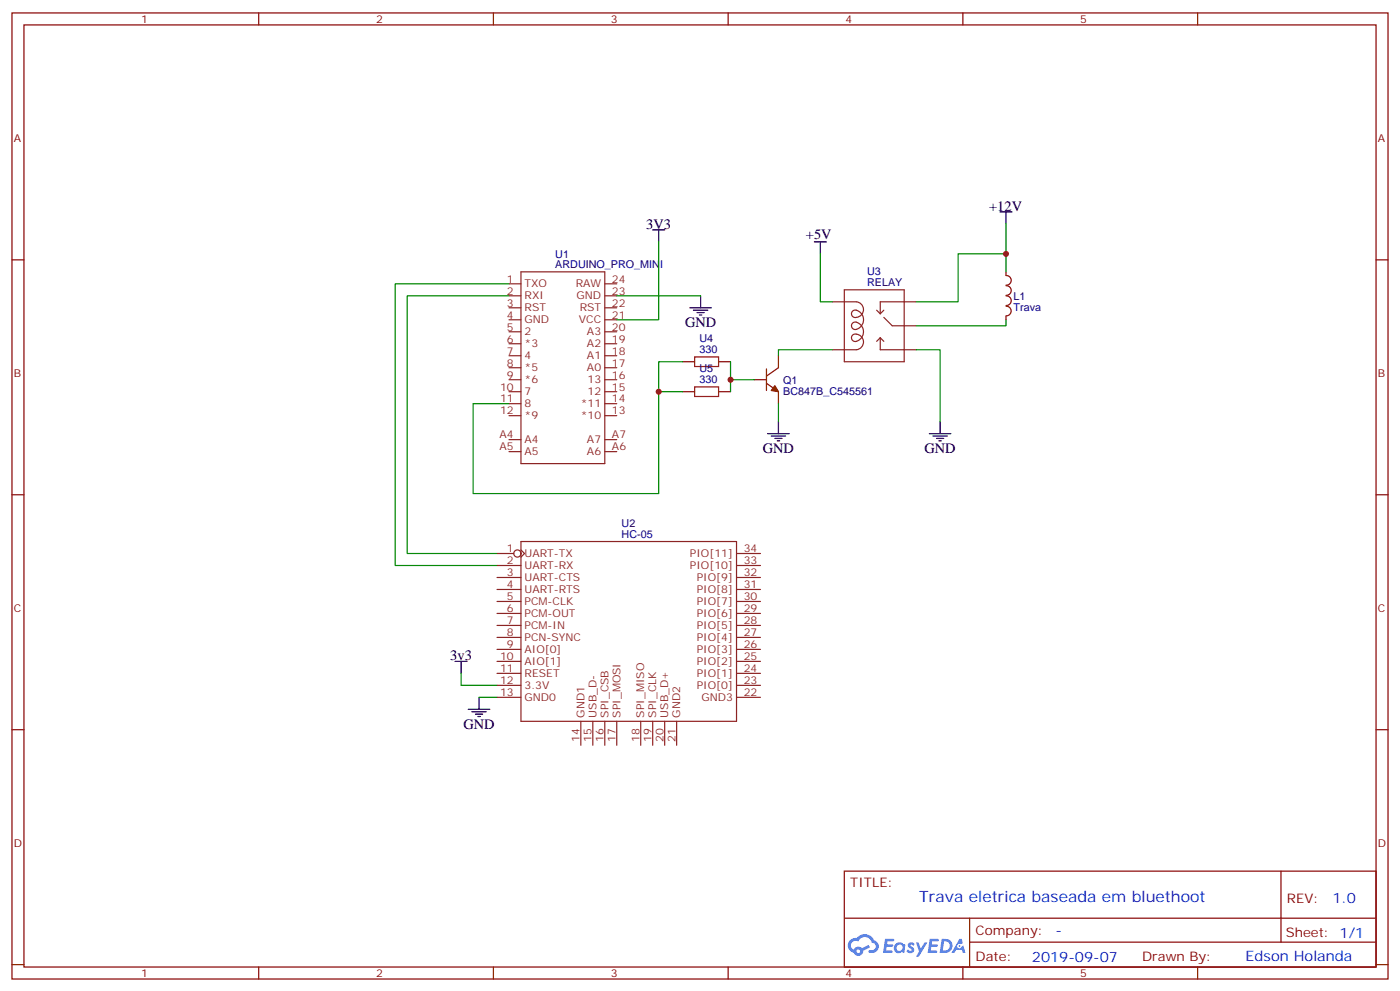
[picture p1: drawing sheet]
<svg xmlns="http://www.w3.org/2000/svg" width="412mm" height="292mm" viewBox="0 0 412 292" stroke-linecap="round" stroke-linejoin="round" font-family="sans-serif">
<g fill="none" stroke="#870000" stroke-width=".35">
<path d="M3.5 3.8h405.4v284.3h-405.4zM7.1 7.3h398.2v277.3h-398.2zM76.2 3.8v3.5M145.3 3.8v3.5M214.5 3.8v3.5M283.6 3.8v3.5M352.8 3.8v3.5M3.5 76.5h3.6M405.3 76.5h3.6M3.5 145.6h3.6M405.3 145.6h3.6M3.5 214.8h3.6"/>
<path d="M405.3 214.8h3.6M248.7 256.4h156.6v28.2h-156.6zM377.3 256.4v20.9M248.7 270.2h156.5M285.6 277.3h119.6M285.6 270.2v14.2M3.5 283.9h3.6M76.2 284.6v3.5M145.3 284.6v3.5M214.5 284.6v3.5M283.6 284.6v3.5M352.8 284.6v3.5"/>
<path d="M405.3 283.9h3.6"/>
</g>
<g fill="#5487ff">
<path d="M267.7 277.6a1.22 1.22 0 0 1 1.7 .2l-.4 .6a.47 .47 0 0 0-.3-.4 .47 .47 0 0 0-.5 .2l.1 .2a1.14 1.14 0 0 1 .8 1.8 1.14 1.14 0 0 1-1.9 0l-.2-.2 .5-.6 .7 .5a.29 .29 0 0 0 .3-.3 .29 .29 0 0 0-.2-.3 1.04 1.04 0 0 1-.6-1.7z"/>
<path d="M260.7 276.3h2.4l.3 .2-.2 .5-1.8 .1-.1 .8h1.5l.3 .4-.3 .4h-1.6l-.2 1.1h1.7l.2 .3-.2 .3-2.6 .1z"/>
<path d="M273.8 276.3h2.4l.3 .2-.1 .5-1.8 .1-.2 .8h1.6l.3 .4-.4 .4h-1.6l-.1 1.1h1.7l.2 .3-.2 .3-2.6 .1z"/>
<path d="M282.6 276.3h.7l.3 1.3-.6 .3a.69 .69 0 0 0-1 .3 .69 .69 0 0 0 .4 .9 .69 .69 0 0 0 .9-.6l.5-.2 .6 2.2h-.8l-.2-.9h-1.8l-.5 .9h-.8z"/>
<path d="M269.8 277.4h.8l.6 1.8 1.1-1.8h.9l-2.6 4.2h-.8l.9-1.5z"/>
<path d="M277.4 276.3l-.6 4.2h1.3a2.11 2.11 0 0 0 2.5-2.1 2.11 2.11 0 0 0-2.5-2.1zM278.1 277.1a1.39 1.39 0 0 1 1.7 1.4 1.39 1.39 0 0 1-1.8 1.3h-.3z"/>
<path d="M263.7 277.9a1.54 1.54 0 0 0-.1 2.2 1.54 1.54 0 0 0 2.2 .1l.6 .3 .3-2.3-.2-.3h-.4a1.49 1.49 0 0 0-2.4 0zM264 278.9a.94 .94 0 0 1 1.8 0 .94 .94 0 0 1-1.8 0z"/>
<path d="M250.4 276.7a2.18 2.18 0 0 0 1.1 3.7 1.44 1.44 0 0 0 1.6 .9 1.44 1.44 0 0 0 1.2-1.4l2-1.1-.5-.7-1.9 1a1.47 1.47 0 0 0-2.4 .4 1.39 1.39 0 0 1-.7-1.9 1.39 1.39 0 0 1 2-.5 2.12 2.12 0 0 1 2.2-1.3 2.12 2.12 0 0 1 1.9 1.7 1.14 1.14 0 0 1 1.1 1.4 1.14 1.14 0 0 1-1.7 .7 .43 .43 0 0 0-.5 .4 .43 .43 0 0 0 .4 .5 1.98 1.98 0 0 0 2.5-1.2 1.98 1.98 0 0 0-1.2-2.6 3.1 3.1 0 0 0-5.3-.6l-.9 .1zM252.3 280a.55 .55 0 0 1 1.1 0 .55 .55 0 0 1-1.1 0z"/>
<circle cx="282.6" cy="278.4" r=".26"/>
</g>
<g fill="none" stroke="#8c2424" stroke-width=".35">
<path d="M149.9 97.6h3.6M149.9 94.1h3.6M149.9 87.1h3.6M149.9 83.5h3.6M149.9 90.6h3.6M153.5 80h24.7v56.5h-24.7zM178.2 97.6h3.5M178.2 94.1h3.5M178.2 87.1h3.5M178.2 83.5h3.5M178.2 90.6h3.5M245.2 88.8h7a2.29 2.29 0 0 1 2.1 2.8 2.29 2.29 0 0 1-3 1.7 1.14 1.14 0 0 1-.2-1.7 1.14 1.14 0 0 1 1.6-.1 2.86 2.86 0 0 1 1.6 3.1 2.86 2.86 0 0 1-2.7 2.3 1.13 1.13 0 0 1-.6-1.6 1.13 1.13 0 0 1 1.7-.3 2.87 2.87 0 0 1 1.6 3.2 2.87 2.87 0 0 1-2.7 2.3 1.1 1.1 0 0 1-.7-1.4 1.1 1.1 0 0 1 1.3-.7 2.3 2.3 0 0 1 2.2 2.2 2.3 2.3 0 0 1-2.2 2.3h-7"/>
<path d="M248.7 85.3h17.6v21.2h-17.6zM258.2 91.3l1.1 1.1M259.3 99.4v3.5h10.6M259.3 99.4l1 1.1M259.3 99.4l-1.1 1.1M260.3 93.4l2.5 2.5h7.1M260.3 91.3l-1 1.1M269.9 88.8h-10.6v3.6M149.9 101.2h3.6M149.9 104.7h3.6M149.9 108.2h3.6M149.9 111.8h3.6"/>
<path d="M149.9 115.3h3.6M149.9 118.8h3.6M178.2 101.2h3.5M178.2 104.7h3.5M178.2 108.2h3.5M178.2 111.8h3.5M178.2 115.3h3.5M178.2 118.8h3.5M149.9 122.3h3.6M149.9 129.4h3.6M149.9 132.9h3.6M178.2 122.3h3.5"/>
<path d="M178.2 129.4h3.5M178.2 132.9h3.5M153.5 159.4h63.5v52.9h-63.5zM146.4 162.9h4.9M146.4 166.4h7.1M146.4 170h7.1M146.4 173.5h7.1M146.4 177h7.1M153.5 161.9l1 1-1 1.1M217 162.9h7M217 166.4h7M217 170h7"/>
<path d="M217 173.5h7M217 177h7M146.4 180.6h7.1M146.4 184.1h7.1M146.4 187.6h7.1M146.4 191.1h7.1M146.4 194.7h7.1M146.4 198.2h7.1M217 180.6h7M217 184.1h7M217 187.6h7M217 191.1h7"/>
<path d="M217 194.7h7M217 198.2h7M146.4 201.7h7.1M146.4 205.2h7.1M171.1 212.3v7.1M174.6 212.3v7.1M178.2 212.3v7.1M181.7 212.3v7.1M188.7 212.3v7.1M192.3 212.3v7.1M195.8 212.3v7.1M199.3 212.3v7.1"/>
<path d="M217 201.7h7M217 205.2h7"/>
<circle cx="152.4" cy="162.9" r="1.06"/>
</g>
<g fill="none" stroke="#870000" stroke-width=".35">
<path d="M296.3 80l.1 1.1a1.41 1.41 0 0 1 1.5 1.4 1.41 1.41 0 0 1-1.5 1.4M296.3 93.1v1M296.4 84.1a1.41 1.41 0 0 1 1.5 1.4 1.41 1.41 0 0 1-1.5 1.4M296.4 87.1a1.41 1.41 0 0 1 1.5 1.4 1.41 1.41 0 0 1-1.5 1.4M296.4 90.1a1.41 1.41 0 0 1 1.5 1.4 1.41 1.41 0 0 1-1.5 1.4M201.1 106.5h3.5M201.1 115.3h3.5M211.7 106.5h3.5M211.7 115.3h3.5M222.2 111.8h3.6M225.8 112.8l3.5 2.5v3.5M225.8 108.6v6.3"/>
<path d="M229.3 104.7v3.5l-3.5 2.5"/>
</g>
<path d="M228.2 113.5l1.1 1.8-2.1-.4z" fill="#870000" stroke="#870000" stroke-width=".35"/>
<g fill="none" stroke="#000" stroke-width=".35">
<path d="M192.3 67.7h3.5M194 67.7v3.5M239.9 71.2h3.5M241.7 71.2v3.5M294.6 62.4h3.5M296.3 62.4v3.5M203.2 90.6h6.3M204.3 91.3h4.2M205.3 92h2.1M206 92.7h.7M206.4 87.1v3.5M226.1 127.6h6.4"/>
<path d="M227.2 128.3h4.2M228.2 129h2.2M229 129.8h.7M229.3 124.1v3.5M273.8 127.6h6.3M274.8 128.3h4.2M275.9 129h2.1M276.6 129.8h.7M276.9 124.1v3.5M134.1 194.7h3.5M135.8 194.7v3.5M137.9 208.8h6.4"/>
<path d="M139 209.5h4.2M140.1 210.2h2.1M140.8 210.9h.7M141.1 205.2v3.6"/>
</g>
<path d="M204.6 105.1h7.1v2.8h-7.1zM204.6 113.9h7.1v2.8h-7.1z" fill="none" stroke="#a10000" stroke-width=".35"/>
<g fill="none" stroke="#008700" stroke-width=".35">
<path d="M194 71.2v22.9h-12.3M241.7 74.7v14.1h3.5M296.3 74.7h-14.1v14.1h-12.3M296.3 65.9v14.1M149.9 83.5h-33.5v82.9h30M149.9 87.1h-30v75.8h26.5M181.7 87.1h24.7M296.3 94.1v1.8h-26.4M194 115.3h7.1M201.1 106.5h-7.1v38.8h-54.7v-26.5h10.6M215.2 106.5v5.3M222.2 111.8h-7v3.5"/>
<path d="M229.3 118.8v5.3M245.2 102.9h-15.9v1.8M269.9 102.9h7v21.2M135.8 198.2v3.5h10.6M141.1 205.2h5.3"/>
</g>
<g fill="#c00">
<circle cx="194" cy="115.3" r=".88"/>
<circle cx="215.2" cy="111.8" r=".88"/>
<circle cx="296.3" cy="74.7" r=".88"/>
</g>
<text font-size="4.6" fill="#00f" x="270.8" y="265.4">Trava eletrica baseada em bluethoot</text>
<g font-size="4.2">
<text x="291.4" y="62">+12V</text>
<text x="190.4" y="67.3">3V3</text>
<text x="237.4" y="70.5">+5V</text>
<text x="201.8" y="96.2">GND</text>
<text x="224.7" y="133.3">GND</text>
<text x="272.3" y="133.3">GND</text>
<text x="132.7" y="194.3">3v3</text>
<text x="136.5" y="214.4">GND</text>
</g>
<g font-size="4.2" fill="#00f">
<text x="392.5" y="265.7">1.0</text>
<text x="310.9" y="275.2">-</text>
<text x="304" y="283">2019-09-07</text>
<text x="366.9" y="282.9">Edson Holanda</text>
</g>
<g font-size="3.9" fill="#800">
<text x="250.5" y="261">TITLE:</text>
<text x="379.1" y="265.7">REV:</text>
<text x="287.4" y="275.2">Company:</text>
<text x="378.7" y="275.8">Sheet: 1/1</text>
<text x="287.4" y="282.9">Date:</text>
<text x="336.4" y="282.9">Drawn By:</text>
</g>
<g font-size="3.2" fill="#800">
<text x="41.6" y="6.8">1</text>
<text x="110.8" y="6.8">2</text>
<text x="179.9" y="6.8">3</text>
<text x="249.1" y="6.8">4</text>
<text x="318.2" y="6.8">5</text>
<text x="4.1" y="41.9">A</text>
<text x="405.9" y="41.9">A</text>
<text x="4.1" y="111.1">B</text>
<text x="405.9" y="111.1">B</text>
<text x="4.1" y="180.2">C</text>
<text x="405.9" y="180.2">C</text>
<text x="4.1" y="249.3">D</text>
<text x="405.9" y="249.3">D</text>
<text x="41.6" y="287.6">1</text>
<text x="110.8" y="287.6">2</text>
<text x="179.9" y="287.6">3</text>
<text x="249.1" y="287.6">4</text>
<text x="318.2" y="287.6">5</text>
</g>
<g font-size="3.2" fill="#000080">
<text x="163.6" y="75.9">U1</text>
<text x="163.6" y="78.8">ARDUINO_PRO_MINI</text>
<text x="255.4" y="81">U3</text>
<text x="255.4" y="84.2">RELAY</text>
<text x="298.6" y="88.2">L1</text>
<text x="298.6" y="91.4">Trava</text>
<text x="206" y="100.8">U4</text>
<text x="206" y="104">330</text>
<text x="206" y="112.8">330</text>
<text x="206" y="109.6">U5</text>
<text x="230.7" y="112.9">Q1</text>
<text x="230.7" y="116.1">BC847B_C545561</text>
<text x="183.1" y="155">U2</text>
<text x="183.1" y="158.2">HC-05</text>
</g>
<g font-size="3.2" fill="#8d2323">
<text x="149.3" y="83.2">1</text>
<text x="180.3" y="83.2">24</text>
<text x="149.3" y="86.7">2</text>
<text x="154.5" y="88.1">RXI</text>
<text x="154.5" y="84.6">TXO</text>
<text x="169.6" y="84.6">RAW</text>
<text x="169.8" y="88.1">GND</text>
<text x="180.3" y="86.7">23</text>
<text x="149.3" y="93.8">4</text>
<text x="149.3" y="90.2">3</text>
<text x="154.5" y="95.2">GND</text>
<text x="154.5" y="91.7">RST</text>
<text x="170.5" y="95.2">VCC</text>
<text x="170.8" y="91.7">RST</text>
<text x="180.3" y="90.2">22</text>
<text x="180.3" y="93.8">21</text>
<text x="149.3" y="97.3">5</text>
<text x="149.3" y="100.8">6</text>
<text x="154.5" y="98.7">2</text>
<text x="172.9" y="98.7">A3</text>
<text x="180.3" y="100.8">19</text>
<text x="180.3" y="97.3">20</text>
<text x="149.3" y="104.4">7</text>
<text x="149.3" y="107.9">8</text>
<text x="154.5" y="102.2">*3</text>
<text x="154.5" y="105.8">4</text>
<text x="172.9" y="105.8">A1</text>
<text x="172.9" y="102.2">A2</text>
<text x="180.3" y="107.9">17</text>
<text x="180.3" y="104.4">18</text>
<text x="149.3" y="111.4">9</text>
<text x="154.5" y="109.3">*5</text>
<text x="154.5" y="112.8">*6</text>
<text x="172.9" y="109.3">A0</text>
<text x="173.1" y="112.8">13</text>
<text x="180.3" y="111.4">16</text>
<text x="147.3" y="114.9">10</text>
<text x="147.3" y="118.5">11</text>
<text x="154.5" y="116.3">7</text>
<text x="154.5" y="119.9">8</text>
<text x="171" y="119.9">*11</text>
<text x="173.1" y="116.3">12</text>
<text x="180.3" y="118.5">14</text>
<text x="180.3" y="114.9">15</text>
<text x="147.3" y="122">12</text>
<text x="154.5" y="123.4">*9</text>
<text x="171" y="123.4">*10</text>
<text x="180.3" y="122">13</text>
<text x="147.2" y="129">A4</text>
<text x="154.5" y="130.5">A4</text>
<text x="172.9" y="130.5">A7</text>
<text x="180.3" y="129">A7</text>
<text x="147.2" y="132.6">A5</text>
<text x="154.5" y="134">A5</text>
<text x="172.9" y="134">A6</text>
<text x="180.3" y="132.6">A6</text>
<text x="149.3" y="162.6">1</text>
<text x="149.3" y="166.1">2</text>
<text x="154.5" y="164">UART-TX</text>
<text x="154.5" y="167.5">UART-RX</text>
<text x="203.2" y="167.5">PIO[10]</text>
<text x="203.2" y="164">PIO[11]</text>
<text x="219.1" y="166.1">33</text>
<text x="219.1" y="162.6">34</text>
<text x="149.3" y="169.6">3</text>
<text x="149.3" y="173.1">4</text>
<text x="154.5" y="171">UART-CTS</text>
<text x="205.3" y="171">PIO[9]</text>
<text x="219.1" y="173.1">31</text>
<text x="219.1" y="169.6">32</text>
<text x="149.3" y="176.7">5</text>
<text x="154.5" y="174.6">UART-RTS</text>
<text x="154.5" y="178.1">PCM-CLK</text>
<text x="205.3" y="178.1">PIO[7]</text>
<text x="205.3" y="174.6">PIO[8]</text>
<text x="219.1" y="176.7">30</text>
<text x="149.3" y="180.2">6</text>
<text x="149.3" y="183.7">7</text>
<text x="154.5" y="181.6">PCM-OUT</text>
<text x="154.5" y="185.1">PCM-IN</text>
<text x="205.3" y="185.1">PIO[5]</text>
<text x="205.3" y="181.6">PIO[6]</text>
<text x="219.1" y="183.7">28</text>
<text x="219.1" y="180.2">29</text>
<text x="149.3" y="187.3">8</text>
<text x="149.3" y="190.8">9</text>
<text x="154.5" y="188.7">PCN-SYNC</text>
<text x="205.3" y="188.7">PIO[4]</text>
<text x="219.1" y="190.8">26</text>
<text x="219.1" y="187.3">27</text>
<text x="147.3" y="194.3">10</text>
<text x="147.3" y="197.8">11</text>
<text x="154.5" y="192.2">AIO[0]</text>
<text x="154.5" y="195.7">AIO[1]</text>
<text x="205.3" y="195.7">PIO[2]</text>
<text x="205.3" y="192.2">PIO[3]</text>
<text x="219.1" y="197.8">24</text>
<text x="219.1" y="194.3">25</text>
<text x="147.3" y="201.4">12</text>
<text x="154.5" y="199.2">RESET</text>
<text x="154.5" y="202.8">3.3V</text>
<text x="205.3" y="202.8">PIO[0]</text>
<text x="205.3" y="199.2">PIO[1]</text>
<text x="219.1" y="201.4">23</text>
<text x="147.3" y="204.9">13</text>
<text x="154.5" y="206.3">GND0</text>
<text x="206.6" y="206.3">GND3</text>
<text x="219.1" y="204.9">22</text>
<text x="172.2" y="211.2" transform="rotate(-90 172.2 211.2)">GND1</text>
<text x="175.7" y="211.2" transform="rotate(-90 175.7 211.2)">USB_D-</text>
<text x="179.2" y="211.2" transform="rotate(-90 179.2 211.2)">SPI_CSB</text>
<text x="182.7" y="211.2" transform="rotate(-90 182.7 211.2)">SPI_MOSI</text>
<text x="189.8" y="211.2" transform="rotate(-90 189.8 211.2)">SPI_MISO</text>
<text x="193.3" y="211.2" transform="rotate(-90 193.3 211.2)">SPI_CLK</text>
<text x="196.8" y="211.2" transform="rotate(-90 196.8 211.2)">USB_D+</text>
<text x="200.4" y="211.2" transform="rotate(-90 200.4 211.2)">GND2</text>
<text x="170.7" y="218.5" transform="rotate(-90 170.7 218.5)">14</text>
<text x="174.3" y="218.5" transform="rotate(-90 174.3 218.5)">15</text>
<text x="177.8" y="218.5" transform="rotate(-90 177.8 218.5)">16</text>
<text x="181.3" y="218.5" transform="rotate(-90 181.3 218.5)">17</text>
<text x="188.4" y="218.5" transform="rotate(-90 188.4 218.5)">18</text>
<text x="191.9" y="218.5" transform="rotate(-90 191.9 218.5)">19</text>
<text x="195.4" y="218.5" transform="rotate(-90 195.4 218.5)">20</text>
<text x="199" y="218.5" transform="rotate(-90 199 218.5)">21</text>
</g>
</svg>
